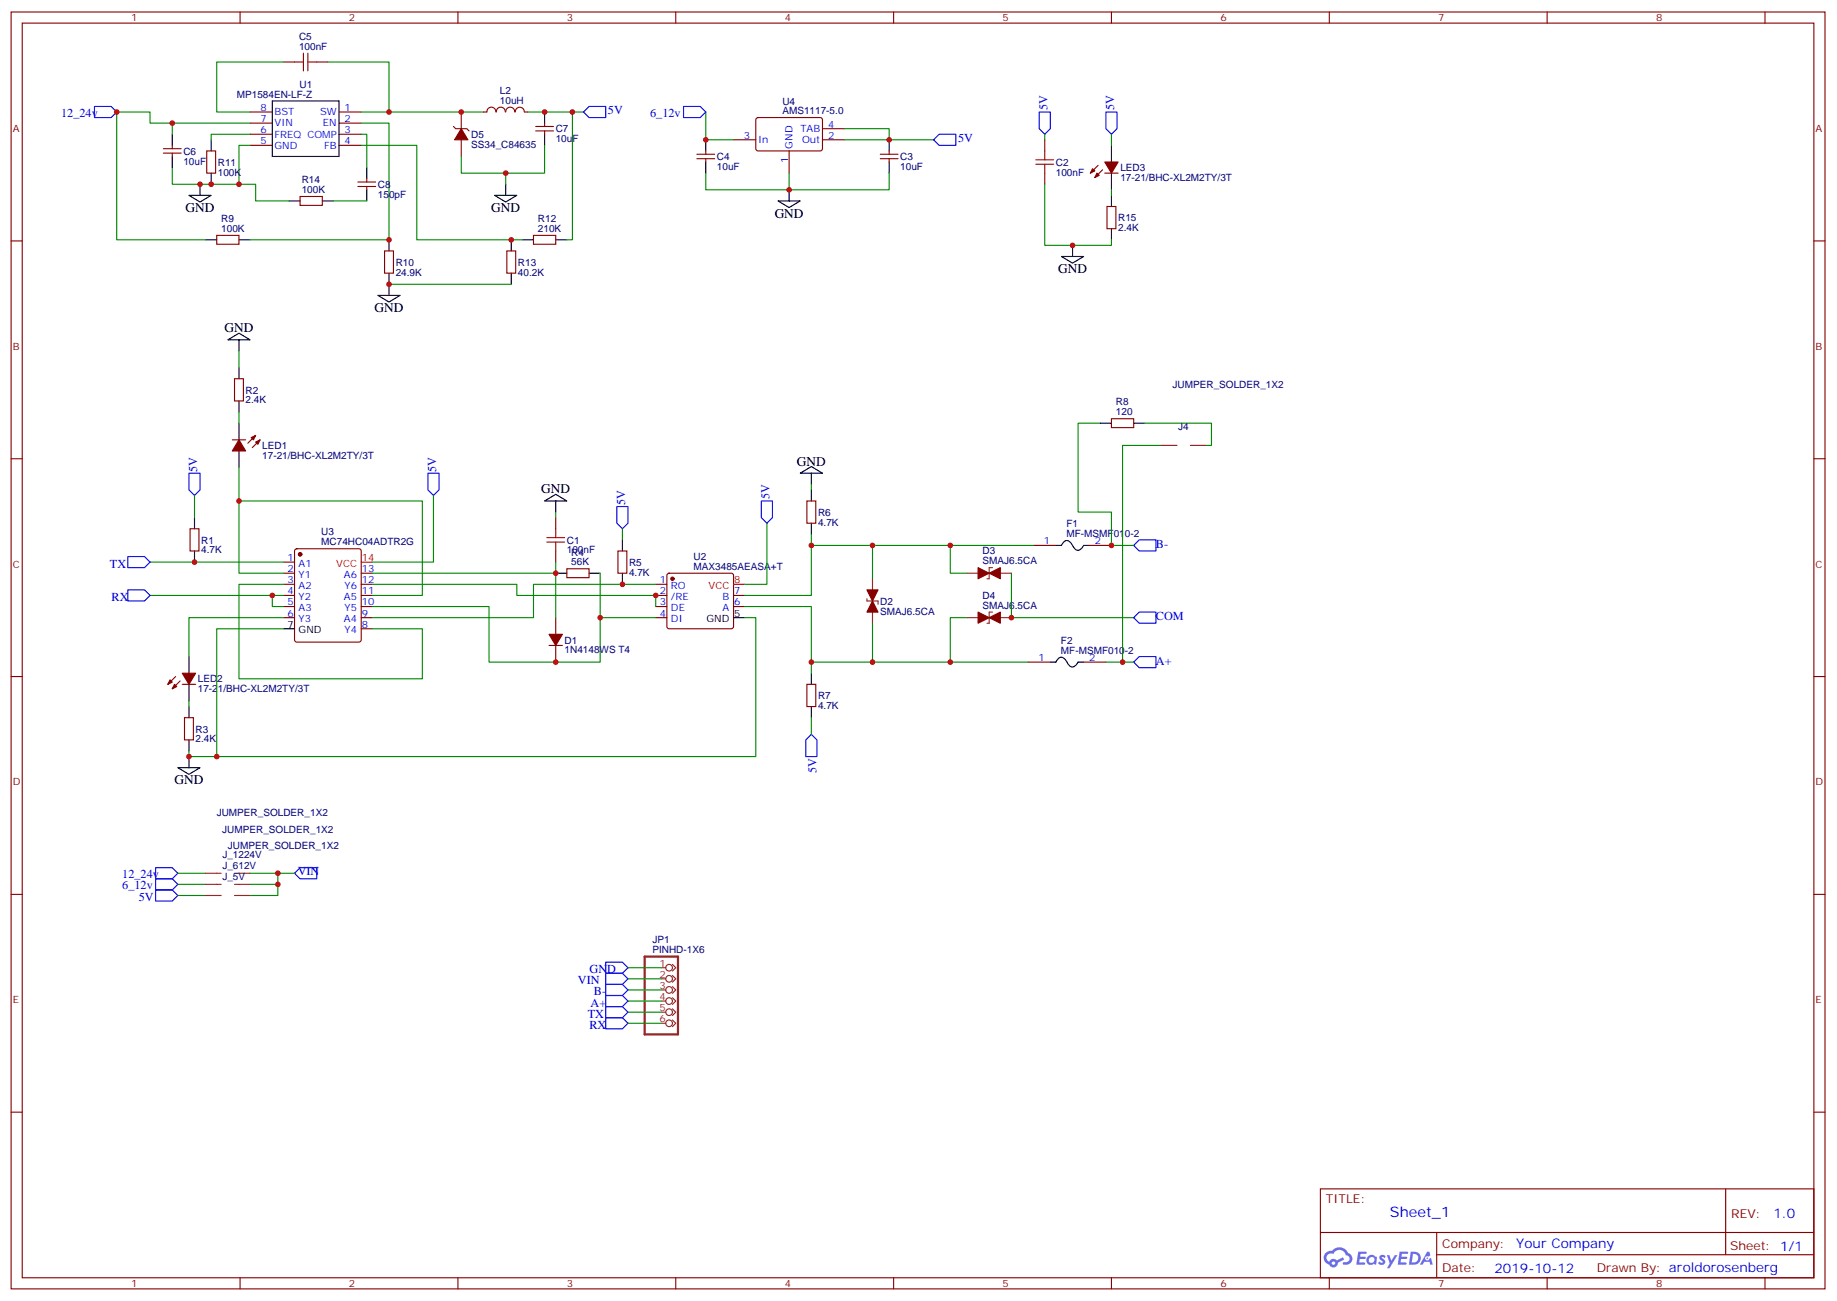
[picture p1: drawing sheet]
<svg xmlns="http://www.w3.org/2000/svg" width="583mm" height="413mm" viewBox="0 0 583 413" stroke-linecap="round" stroke-linejoin="round" font-family="sans-serif">
<g fill="none" stroke="#870000" stroke-width=".35">
<path d="M3.5 3.8h575.8v405.4h-575.8zM7.1 7.3h568.6v398.3h-568.6zM76.2 3.8v3.5M145.3 3.8v3.5M214.5 3.8v3.5M283.6 3.8v3.5M352.8 3.8v3.5M421.9 3.8v3.5M491.1 3.8v3.5M560.2 3.8v3.5M3.5 76.5h3.6M575.7 76.5h3.6"/>
<path d="M3.5 145.6h3.6M575.7 145.6h3.6M3.5 214.8h3.6M575.7 214.8h3.6M3.5 283.9h3.6M575.7 283.9h3.6M3.5 353.1h3.6M575.7 353.1h3.6M419.1 377.4h156.6v28.2h-156.6zM547.7 377.4v20.9M419.1 391.2h156.5M456 398.3h119.6"/>
<path d="M456 391.2v14.2M76.2 405.6v3.6M145.3 405.6v3.6M214.5 405.6v3.6M283.6 405.6v3.6M352.8 405.6v3.6M421.9 405.6v3.6M491.1 405.6v3.6M560.2 405.6v3.6"/>
</g>
<g fill="#5487ff">
<path d="M438.1 398.6a1.22 1.22 0 0 1 1.7 .2l-.4 .6a.47 .47 0 0 0-.3-.4 .47 .47 0 0 0-.5 .2l.1 .2a1.14 1.14 0 0 1 .8 1.8 1.14 1.14 0 0 1-1.9 0l-.2-.2 .5-.6 .7 .5a.29 .29 0 0 0 .3-.3 .29 .29 0 0 0-.2-.3 1.04 1.04 0 0 1-.6-1.7z"/>
<path d="M431.1 397.3h2.3l.4 .2-.2 .5-1.8 .1-.1 .8h1.5l.3 .4-.3 .4h-1.6l-.2 1.1h1.7l.2 .3-.2 .3-2.6 .1z"/>
<path d="M444.2 397.3l2.7 .2-.1 .5-1.8 .1-.2 .8h1.6l.3 .4-.4 .4h-1.6l-.1 1.1h1.7l.2 .3-.2 .3-2.7 .1z"/>
<path d="M453 397.3h.7l.3 1.3-.6 .3a.69 .69 0 0 0-1 .3 .69 .69 0 0 0 .4 .9 .69 .69 0 0 0 .9-.6l.5-.2 .6 2.2h-.8l-.3-.9h-1.7l-.5 .9h-.8z"/>
<path d="M440.2 398.4h.8l.6 1.8 1.1-1.8h.9l-2.6 4.2h-.8l.9-1.5z"/>
<path d="M447.8 397.3l-.6 4.2h1.3a2.11 2.11 0 0 0 2.5-2.1 2.11 2.11 0 0 0-2.5-2.1zM448.5 398.1a1.43 1.43 0 0 1 1.6 1.6 1.43 1.43 0 0 1-2 1.1z"/>
<path d="M434.1 399a1.54 1.54 0 0 0-.1 2.1 1.54 1.54 0 0 0 2.1 .1l.7 .3 .3-2.3-.6-.3a1.49 1.49 0 0 0-2.4 .1zM434.3 400a.95 .95 0 0 1 1.9 0 .95 .95 0 0 1-1.9 0z"/>
<path d="M420.8 397.7a2.18 2.18 0 0 0 1.1 3.7 1.44 1.44 0 0 0 1.6 .9 1.44 1.44 0 0 0 1.2-1.4l2-1-.5-.8-1.9 1a1.47 1.47 0 0 0-2.4 .4 1.39 1.39 0 0 1-.7-1.9 1.39 1.39 0 0 1 2-.5 2.12 2.12 0 0 1 2.2-1.3 2.12 2.12 0 0 1 1.9 1.7 1.14 1.14 0 0 1 1 1.4 1.14 1.14 0 0 1-1.6 .7 .43 .43 0 0 0-.5 .4 .43 .43 0 0 0 .4 .5 1.98 1.98 0 0 0 2.5-1.2 1.98 1.98 0 0 0-1.2-2.6 3.1 3.1 0 0 0-5.3-.6l-.9 .1zM422.7 401a.55 .55 0 0 1 1.1 0 .55 .55 0 0 1-1.1 0z"/>
<circle cx="453" cy="399.4" r=".26"/>
</g>
<g fill="none" stroke="#870000" stroke-width=".35">
<path d="M90 19.7h3.5M100.5 19.7h3.6M79.4 35.6h7M79.4 39.1h7M107.6 35.6h7.1M107.6 39.1h7.1M146.4 35.6v5.3M153.5 35.6h1M154.6 35.5a1.41 1.41 0 0 1 1.4-1.5 1.41 1.41 0 0 1 1.4 1.5M157.6 35.5a1.41 1.41 0 0 1 1.4-1.5 1.41 1.41 0 0 1 1.4 1.5M160.5 35.5a1.41 1.41 0 0 1 1.4-1.5 1.41 1.41 0 0 1 1.4 1.5M163.6 35.5a1.41 1.41 0 0 1 1.4-1.5 1.41 1.41 0 0 1 1.4 1.5"/>
<path d="M166.5 35.6h1.1M172.9 39.1v1M240.1 37.5l.5-.2 20 .1 .5 .6-.1 9.5-.7 .4-20-.1-.4-.6v-9.2zM51.9 48.6h5.6M51.9 47.2h5.6M54.7 46.1v1.1M54.7 48.6v1.1M65.6 47.9h2.8v7.1h-2.8zM79.4 42.6h7M79.4 46.1h7M107.6 42.6h7.1M107.6 46.1h7.1"/>
<path d="M113.6 59.2h5.6M113.6 57.8h5.6M116.4 56.7v1.1M116.4 59.2v1.1M143.9 40.1l.7 .8h3.6l.7 .7M146.4 44.4v5.3M170 41.6h5.7M170 40.1h5.7M172.9 41.6v1M221.2 50.4h5.6M221.2 49h5.6M224 47.9v1.1"/>
<path d="M224 50.4v1M232.8 44.4h7.1M250.5 47.9v7.1M261.1 44.4h7M261.1 40.9h7M279.4 50.4h5.6M279.4 49h5.6M282.2 47.9v1.1M282.2 50.4v1M331.6 44.4v3.5M331.6 55v3.5M348.5 52.5l-2.4 2.5"/>
<path d="M350 53.9l-2.5 2.5M350.7 55h4.2M68.8 74.7h7v2.8h-7zM95.2 62.4h7.1v2.8h-7.1zM122.1 79.7h2.8v7h-2.8zM160.9 79.7h2.8v7h-2.8zM169.3 74.7h7.1v2.8h-7.1zM351.4 65.5h2.8v7.1h-2.8zM73.7 139.6h4.3M74.4 120.2h2.9v7.1h-2.9zM81.1 138.2l-2.4 2.5M82.5 139.6l-2.4 2.5"/>
<path d="M352.8 132.9h7v2.8h-7zM256.1 159h2.8v7.1h-2.8zM60.3 167.9h2.8v7h-2.8zM90 178.4h3.5M93.7 174.4l.5-.2h19.7l.5 .2 .3 .5v28.2l-.3 .5-.5 .2h-19.7l-.5-.2-.2-.5v-28.2zM176.4 164.3v3.6M176.4 174.9v3.5M196.1 174.9h2.9v7.1h-2.9zM328.1 173.1h7M345.7 173.1h7.1M90 185.5h3.5M90 189h3.5"/>
<path d="M90 192.5h3.5M90 196.1h3.5M90 182h3.5M114.7 185.5h3.5M114.7 189h3.5M114.7 192.5h3.5M114.7 196.1h3.5M114.7 182h3.5M114.7 199.6h3.5M176.4 196.1v5.3M179.9 180.6h7.1v2.8h-7.1zM208.1 185.5h3.6"/>
<path d="M208.1 189h3.6M208.1 192.5h3.6M208.1 196.1h3.6M211.9 182.2l.5-.2h19.7l.5 .2 .2 .5v16.2l-.2 .5-.5 .2h-19.7l-.5-.2-.2-.5v-16.2zM232.8 189h3.6M232.8 192.5h3.6M55.7 214.8l-2.4 2.4M57.1 216.2l-2.4 2.5M57.9 217.2h4.2M174.3 204.9h4.2M176.4 204.9v5.3M256.1 217.2h2.8v7.1h-2.8z"/>
<path d="M326.3 210.2h7.1M344 210.2h7M58.6 227.8h2.8v7.1h-2.8z"/>
</g>
<g fill="none" stroke="#000" stroke-width=".35">
<path d="M86.4 32h21.2v17.7h-21.2zM172.9 35.6v3.5M54.7 42.6v3.5M54.7 49.7v3.5M63.5 58.5v3.5M67 44.4v3.5M67 55v3.5M116.4 53.2v3.5M160.5 58.5v3.5M172.9 42.6v3.5M224 44.4v3.5M224 51.4v3.6"/>
<path d="M282.2 44.4v3.5M282.2 51.4v3.6M352.8 46.1v5.3M352.8 55v5.3M60 62h7l-3.5 2.1zM65.3 76.1h3.5M75.8 76.1h3.6M91.7 63.8h3.5M102.3 63.8h3.5M116.4 60.3v3.5M123.5 76.1v3.6M157 62h7l-3.5 2.1z"/>
<path d="M162.3 76.1v3.6M165.8 76.1h3.5M176.4 76.1h3.5M246.9 63.8h7.1l-3.5 2.1zM250.5 60.3v3.5M340.4 77.9v3.5M352.8 62v3.5M352.8 72.6v3.5M119.9 93.8h7.1l-3.5 2.1zM123.5 86.7v7.1M162.3 86.7v3.5M336.9 81.4h7.1l-3.6 2.1z"/>
<path d="M72.3 107.9l3.5-2.1 3.6 2.1zM75.8 107.9v3.5M75.8 116.7v3.5M75.8 127.3v3.5M75.8 134.3v5.3M349.2 134.3h3.6M359.8 134.3h3.6M75.8 143.2v5.2M172.9 159l3.5-2.1 3.5 2.1zM176.4 159v3.6M254 150.2l3.5-2.1 3.6 2.1zM257.5 150.2v3.5"/>
<path d="M257.5 155.5v3.5M61.7 164.3v3.6M61.7 174.9v3.5M197.6 171.4v3.5M257.5 166.1v3.5M335.1 173.1h1.8l.6-.9a1.66 1.66 0 0 1 1.7-.5 1.66 1.66 0 0 1 1.2 1.3 2.13 2.13 0 0 0 2.2 1.6l1.4-1.5h1.7M90 199.6h3.5M176.4 182h3.5M187 182h3.5M197.6 182v3.5M232.8 196.1h3.6M60 208.4v5.3"/>
<path d="M60 217.2v5.3M257.5 213.7v3.5M333.4 210.2h1.7l.6-.9a1.66 1.66 0 0 1 1.7-.5 1.66 1.66 0 0 1 1.2 1.3 2.13 2.13 0 0 0 2.3 1.5l1.3-1.4h1.8M60 224.3v3.5M60 234.9v3.5M257.5 224.3v3.5M56.4 243.7h7.1l-3.5 2.1zM60 240.2v3.5"/>
</g>
<g fill="#870000" stroke="#870000" stroke-width=".35">
<path d="M75.8 139.6l2.2 3.6h-4.3z"/>
<path d="M79.7 138.9l1.4-.7-.7 1.4z"/>
<path d="M81.1 140.3l1.4-.7-.7 1.4z"/>
<path d="M57.9 213.7h4.2l-2.1 3.5z"/>
<path d="M55.4 217.2l.7 .7-1.4 .8z"/>
<path d="M54 215.8l.7 .7-1.4 .7z"/>
<path d="M174.3 201.4h4.2l-2.1 3.5z"/>
<path d="M275.2 187.3h3.5l-1.8 3.5z"/>
<path d="M276.9 190.8l1.8 3.5h-3.5z"/>
<path d="M310.4 180.2l3.6 1.8-3.6 1.7z"/>
<path d="M314 182l3.5-1.8v3.5z"/>
<path d="M310.4 194.3l3.6 1.8-3.6 1.7z"/>
<path d="M314 196.1l3.5-1.8v3.5z"/>
<path d="M146.4 40.9l2.1 3.5h-4.2z"/>
<path d="M350.7 51.4h4.2l-2.1 3.6z"/>
<path d="M348.2 55l.7 .7-1.4 .7z"/>
<path d="M346.8 53.6l.7 .7-1.4 .7z"/>
<circle cx="213.4" cy="183.7" r=".53"/>
<circle cx="95.2" cy="176" r=".53"/>
</g>
<path d="M114.7 178.4h3.5M232.8 185.5h3.6" fill="none" stroke="#f00" stroke-width=".35"/>
<g fill="none" stroke="#008700" stroke-width=".35">
<path d="M90 19.7h-21.2v15.9h10.6M104.1 19.7h19.4v15.9h-8.8M54.7 39.1v3.5M79.4 39.1h-31.8v-3.5h-10.6v40.5h28.3M114.7 39.1h8.8v37h-44.1M123.5 35.6h30M167.6 35.6h17.6M181.7 35.6v40.5h-1.8M224 35.6v8.8h8.8M75.8 58.5h5.3v5.3h10.6M79.4 46.1h-3.6v12.4h-21.1v-5.3M79.4 42.6h-12.4v1.8"/>
<path d="M114.7 46.1h17.6v30h33.5M114.7 42.6h1.7v10.6M160.5 55v3.5M172.9 46.1v8.9h-26.5v-5.3M224 55v5.3h26.5v-5.3M268.1 40.9h14.1v3.5M268.1 44.4h28.2M282.2 55v5.3h-31.7M331.6 58.5v19.4h21.2v-1.8M331.6 42.6v1.8M352.8 42.6v3.5M105.8 63.8h10.6"/>
<path d="M352.8 60.3v1.7M123.5 90.2h38.8M75.8 111.4v5.3M75.8 130.8v3.5M349.2 134.3h-7v28.3h10.6v10.5h7M363.4 134.3h21.1v7.1h-1.7M61.7 157.3v7M75.8 148.4v10.6M137.6 157.3v21.1h-19.4M257.5 153.7v1.8M368.7 141.4h-12.4v68.8M47.6 178.4h42.4"/>
<path d="M176.4 162.6v1.7M176.4 178.4v3.6M197.6 167.9v3.5M243.4 166.1v19.4h-7M257.5 169.6v3.5M276.9 173.1v10.6M301.6 173.1h26.5M47.6 189h38.8M90 182h-14.2v-23h58.3v30h-15.9M90 185.5h-14.2v30h58.3v-15.9h-15.9M90 189h-3.6v3.5h3.6M90 196.1h-30v12.3"/>
<path d="M90 199.6h-21.2v40.6h-8.8v-1.8M118.2 192.5h37v17.7h35.3v-14.1h17.6M118.2 182h58.2v14.1M118.2 185.5h45.8v3.5h44.1v3.5M190.5 182v14.1M208.1 185.5h-38.8v10.6h-51.1M236.4 196.1h3.5v44.1h-171.1M236.4 192.5h21.1v17.7h44.1v-14.1h5.3M276.9 197.8v12.4M306.9 182h-5.3v-8.9h-44.1v15.9h-21.1M321 182v14.1h38.8M257.5 210.2v3.5"/>
<path d="M301.6 210.2h24.7M351 210.2h8.8M60 222.5v1.8M257.5 227.8v5.3M56.4 277.2h8.9M79.4 277.2h8.8v3.5h-8.8M88.2 277.2h5.3M56.4 280.7h8.9M56.4 284.3h8.9M88.2 280.7v3.6h-8.8M199.3 317.8h10.6M199.3 314.3h10.6"/>
<path d="M199.3 310.7h10.6M199.3 307.2h10.6M199.3 324.8h10.6M199.3 321.3h10.6"/>
</g>
<g fill="none" stroke="#00f" stroke-width=".35">
<path d="M30 33.8h5.3l1.7 1.8-1.7 1.7h-5.3zM185.2 35.6l1.8-1.8h5.3v3.5h-5.3zM217 33.8h5.2l1.8 1.8-1.8 1.7h-5.2zM329.8 35.6h3.6v5.3l-1.8 1.7-1.8-1.7zM351 35.6h3.5v5.3l-1.7 1.7-1.8-1.7zM298.1 42.6h5.3v3.5h-5.3l-1.8-1.7zM60 150.2h3.5v5.3l-1.8 1.8-1.7-1.8zM135.8 150.2h3.5v5.3l-1.7 1.8-1.8-1.8zM241.7 159h3.5v5.3l-1.8 1.8-1.7-1.8zM40.6 176.7h5.3l1.7 1.7-1.7 1.8h-5.3zM195.8 160.8h3.5v5.3l-1.7 1.8-1.8-1.8zM359.8 173.1l1.8-1.7h5.3v3.5h-5.3z"/>
<path d="M40.6 187.3h5.3l1.7 1.7-1.7 1.8h-5.3zM359.8 196.1l1.8-1.8h5.3v3.5h-5.3zM359.8 210.2l1.8-1.8h5.3v3.5h-5.3zM255.8 234.9l1.7-1.8 1.8 1.8v5.3h-3.5zM49.4 275.4h5.3l1.7 1.8-1.7 1.8h-5.3zM49.4 279h5.3l1.7 1.7-1.7 1.8h-5.3zM93.5 277.2l1.7-1.8h5.3v3.6h-5.3zM49.4 282.5h5.3l1.7 1.8-1.7 1.7h-5.3zM192.3 309h5.3l1.7 1.7-1.7 1.8h-5.3zM192.3 305.4h5.3l1.7 1.8-1.7 1.8h-5.3zM192.3 312.5h5.3l1.7 1.8-1.7 1.7h-5.3zM192.3 316h5.3l1.7 1.8-1.7 1.7h-5.3z"/>
<path d="M192.3 319.5h5.3l1.7 1.8-1.7 1.8h-5.3zM192.3 323.1h5.3l1.7 1.7-1.7 1.8h-5.3z"/>
</g>
<path d="M93.5 19.7h2.8M96.3 16.9v5.6M97.7 16.9v5.6M97.7 19.7h2.8M328.8 52.1h5.6M328.8 50.7h5.6M331.6 47.9v2.8M331.6 52.1v2.9M173.6 172.1h5.6M173.6 170.7h5.6M176.4 167.9v2.8M176.4 172.1v2.8" fill="none" stroke="#a10000" stroke-width=".35"/>
<g fill="none" stroke="#8c2424" stroke-width=".35">
<path d="M368.7 141.4h4.9M377.8 141.4h5M275.2 190.1v.7h3.5v1M276.9 183.7v14.1M306.9 182h14.1M306.9 196.1h14.1M315 180.2h-1v3.5h-.7M315 194.3h-1v3.5h-.7M65.3 277.2h4.9M74.4 277.2h5M65.3 280.7h4.9M65.3 284.3h4.9"/>
<path d="M74.4 280.7h5M74.4 284.3h5M209.9 307.2h1.4M209.9 310.7h1.4M209.9 314.3h1.4M209.9 317.8h1.4M213.4 306.1l1.1 1.1-1.1 1.1M213.4 309.7l1.1 1-1.1 1.1M213.4 313.2l1.1 1.1-1.1 1M213.4 316.7l1.1 1.1-1.1 1M209.9 321.3h1.4M209.9 324.8h1.4"/>
<path d="M213.4 320.3l1.1 1-1.1 1.1M213.4 323.8l1.1 1-1.1 1.1"/>
<circle cx="212.4" cy="310.7" r="1.06"/>
<circle cx="212.4" cy="317.8" r="1.06"/>
<circle cx="212.4" cy="307.2" r="1.06"/>
<circle cx="212.4" cy="314.3" r="1.06"/>
<circle cx="212.4" cy="321.3" r="1.06"/>
<circle cx="212.4" cy="324.8" r="1.06"/>
</g>
<path d="M204.6 303.7h10.6v24.7h-10.6z" fill="none" stroke="#8c2424" stroke-width=".71"/>
<g fill="#c00">
<circle cx="88.2" cy="277.2" r=".88"/>
<circle cx="88.2" cy="280.7" r=".88"/>
<circle cx="75.8" cy="58.5" r=".88"/>
<circle cx="162.3" cy="76.1" r=".88"/>
<circle cx="63.5" cy="58.5" r=".88"/>
<circle cx="67" cy="58.5" r=".88"/>
<circle cx="160.5" cy="55" r=".88"/>
<circle cx="54.7" cy="39.1" r=".88"/>
<circle cx="250.5" cy="60.3" r=".88"/>
<circle cx="352.8" cy="173.1" r=".88"/>
<circle cx="301.6" cy="210.2" r=".88"/>
<circle cx="321" cy="196.1" r=".88"/>
<circle cx="276.9" cy="210.2" r=".88"/>
<circle cx="68.8" cy="240.2" r=".88"/>
<circle cx="176.4" cy="182" r=".88"/>
<circle cx="176.4" cy="210.2" r=".88"/>
<circle cx="60" cy="240.2" r=".88"/>
<circle cx="86.4" cy="189" r=".88"/>
<circle cx="61.7" cy="178.4" r=".88"/>
<circle cx="75.8" cy="159" r=".88"/>
<circle cx="190.5" cy="196.1" r=".88"/>
<circle cx="208.1" cy="189" r=".88"/>
<circle cx="197.6" cy="185.5" r=".88"/>
<circle cx="257.5" cy="173.1" r=".88"/>
<circle cx="257.5" cy="210.2" r=".88"/>
<circle cx="276.9" cy="173.1" r=".88"/>
<circle cx="301.6" cy="173.1" r=".88"/>
<circle cx="356.3" cy="210.2" r=".88"/>
<circle cx="282.2" cy="44.4" r=".88"/>
<circle cx="224" cy="44.4" r=".88"/>
<circle cx="123.5" cy="76.1" r=".88"/>
<circle cx="123.5" cy="35.6" r=".88"/>
<circle cx="146.4" cy="35.6" r=".88"/>
<circle cx="172.9" cy="35.6" r=".88"/>
<circle cx="123.5" cy="90.2" r=".88"/>
<circle cx="181.7" cy="35.6" r=".88"/>
<circle cx="340.4" cy="77.9" r=".88"/>
<circle cx="37" cy="35.6" r=".88"/>
</g>
<text font-size="4.6" fill="#00f" x="441.2" y="386.4">Sheet_1</text>
<g font-size="4.2">
<text x="58.9" y="67.3">GND</text>
<text x="155.9" y="67.3">GND</text>
<text x="245.9" y="69.1">GND</text>
<text x="335.8" y="86.7">GND</text>
<text x="118.9" y="99.1">GND</text>
<text x="71.3" y="105.5">GND</text>
<text x="252.9" y="147.8">GND</text>
<text x="171.8" y="156.6">GND</text>
<text x="55.4" y="249">GND</text>
</g>
<g font-size="4.2" fill="#00f">
<text x="562.9" y="386.7">1.0</text>
<text x="481.3" y="396.2">Your Company</text>
<text x="474.4" y="404">2019-10-12</text>
</g>
<g font-size="3.9" fill="#00f">
<text x="332.5" y="35.1" transform="rotate(-90 332.5 35.1)">5V</text>
<text x="353.6" y="35.1" transform="rotate(-90 353.6 35.1)">5V</text>
<text x="19.4" y="37.1">12_24v</text>
<text x="193" y="36.3">5V</text>
<text x="206.4" y="37.1">6_12v</text>
<text x="304.1" y="45.1">5V</text>
<text x="62.6" y="149.7" transform="rotate(-90 62.6 149.7)">5V</text>
<text x="138.4" y="149.7" transform="rotate(-90 138.4 149.7)">5V</text>
<text x="198.4" y="160.3" transform="rotate(-90 198.4 160.3)">5V</text>
<text x="244.3" y="158.5" transform="rotate(-90 244.3 158.5)">5V</text>
<text x="366.9" y="174">B-</text>
<text x="34.9" y="180.2">TX</text>
<text x="35.4" y="190.7">RX</text>
<text x="366.9" y="196.9">COM</text>
<text x="366.9" y="211">A+</text>
<text x="259.1" y="245.4" transform="rotate(-90 259.1 245.4)">5V</text>
<text x="38.8" y="278.7">12_24v</text>
<text x="94.5" y="277.9">VIN</text>
<text x="38.8" y="282.3">6_12v</text>
<text x="44.1" y="286.1">5V</text>
<text x="187.1" y="309">GND</text>
<text x="183.4" y="312.3">VIN</text>
<text x="188.5" y="316">B-</text>
<text x="186.6" y="323.1">TX</text>
<text x="187.4" y="319.6">A+</text>
<text x="187.1" y="326.5">RX</text>
</g>
<g font-size="3.9" fill="#800">
<text x="420.9" y="382">TITLE:</text>
<text x="549.5" y="386.7">REV:</text>
<text x="457.8" y="396.2">Company:</text>
<text x="549.1" y="396.8">Sheet: 1/1</text>
<text x="457.8" y="403.9">Date:</text>
<text x="506.8" y="403.9">Drawn By: aroldorosenberg</text>
</g>
<g font-size="3.2" fill="#800">
<text x="41.6" y="6.8">1</text>
<text x="110.8" y="6.8">2</text>
<text x="179.9" y="6.8">3</text>
<text x="249.1" y="6.8">4</text>
<text x="318.2" y="6.8">5</text>
<text x="387.3" y="6.8">6</text>
<text x="456.5" y="6.8">7</text>
<text x="525.6" y="6.8">8</text>
<text x="4.1" y="41.9">A</text>
<text x="576.3" y="41.9">A</text>
<text x="4.1" y="111.1">B</text>
<text x="576.3" y="111.1">B</text>
<text x="4.1" y="180.2">C</text>
<text x="576.3" y="180.2">C</text>
<text x="4.1" y="249.3">D</text>
<text x="576.3" y="249.3">D</text>
<text x="4.1" y="318.5">E</text>
<text x="576.3" y="318.5">E</text>
<text x="41.6" y="408.6">1</text>
<text x="110.8" y="408.6">2</text>
<text x="179.9" y="408.6">3</text>
<text x="249.1" y="408.6">4</text>
<text x="318.2" y="408.6">5</text>
<text x="387.3" y="408.6">6</text>
<text x="456.5" y="408.6">7</text>
<text x="525.6" y="408.6">8</text>
</g>
<g font-size="3.2" fill="#000080">
<text x="94.9" y="15.8">100nF</text>
<text x="94.9" y="12.6">C5</text>
<text x="95.1" y="28">U1</text>
<text x="158.7" y="29.7">L2</text>
<text x="75.2" y="31">MP1584EN-LF-Z</text>
<text x="158.7" y="33">10uH</text>
<text x="248.3" y="33.3">U4</text>
<text x="176.4" y="42">C7</text>
<text x="248.3" y="36.3">AMS1117-5.0</text>
<text x="149.6" y="47">SS34_C84635</text>
<text x="149.6" y="43.8">D5</text>
<text x="176.4" y="45.2">10uF</text>
<text x="58.2" y="52.2">10uF</text>
<text x="58.2" y="49.1">C6</text>
<text x="69.1" y="52.6">R11</text>
<text x="227.5" y="54">10uF</text>
<text x="227.5" y="50.8">C4</text>
<text x="285.8" y="54">10uF</text>
<text x="285.8" y="50.8">C3</text>
<text x="335.1" y="52.6">C2</text>
<text x="69.1" y="55.8">100K</text>
<text x="95.8" y="58.2">R14</text>
<text x="119.9" y="59.6">C8</text>
<text x="335.1" y="55.7">100nF</text>
<text x="355.6" y="57.5">17-21/BHC-XL2M2TY/3T</text>
<text x="355.6" y="54.3">LED3</text>
<text x="95.8" y="61.3">100K</text>
<text x="119.9" y="62.8">150pF</text>
<text x="70.2" y="70.5">R9</text>
<text x="170.8" y="70.5">R12</text>
<text x="354.9" y="70.3">R15</text>
<text x="70.2" y="73.7">100K</text>
<text x="170.8" y="73.7">210K</text>
<text x="354.9" y="73.4">2.4K</text>
<text x="125.6" y="87.5">24.9K</text>
<text x="125.6" y="84.3">R10</text>
<text x="164.4" y="87.5">40.2K</text>
<text x="164.4" y="84.3">R13</text>
<text x="78" y="124.9">R2</text>
<text x="372.2" y="123.2">JUMPER_SOLDER_1X2</text>
<text x="78" y="128.1">2.4K</text>
<text x="354.2" y="131.9">120</text>
<text x="354.2" y="128.7">R8</text>
<text x="374" y="136.5">J4</text>
<text x="83.3" y="142.6">LED1</text>
<text x="83.3" y="145.7">17-21/BHC-XL2M2TY/3T</text>
<text x="259.6" y="166.9">4.7K</text>
<text x="259.6" y="163.7">R6</text>
<text x="338.5" y="167.3">F1</text>
<text x="63.9" y="172.6">R1</text>
<text x="102" y="173.1">MC74HC04ADTR2G</text>
<text x="102" y="169.9">U3</text>
<text x="179.9" y="172.6">C1</text>
<text x="338.5" y="170.5">MF-MSMF010-2</text>
<text x="63.9" y="175.7">4.7K</text>
<text x="179.9" y="175.7">100nF</text>
<text x="181.3" y="179.5">56K</text>
<text x="181.3" y="176.4">R4</text>
<text x="199.7" y="179.6">R5</text>
<text x="220.1" y="177.7">U2</text>
<text x="311.9" y="179.1">SMAJ6.5CA</text>
<text x="311.9" y="176">D3</text>
<text x="199.7" y="182.7">4.7K</text>
<text x="220.1" y="180.9">MAX3485AEASA+T</text>
<text x="279.4" y="191.9">D2</text>
<text x="311.9" y="190.1">D4</text>
<text x="279.4" y="195.1">SMAJ6.5CA</text>
<text x="311.9" y="193.3">SMAJ6.5CA</text>
<text x="179.2" y="207.4">1N4148WS T4</text>
<text x="179.2" y="204.3">D1</text>
<text x="336.7" y="207.6">MF-MSMF010-2</text>
<text x="336.7" y="204.4">F2</text>
<text x="62.8" y="219.8">17-21/BHC-XL2M2TY/3T</text>
<text x="62.8" y="216.6">LED2</text>
<text x="259.6" y="221.9">R7</text>
<text x="259.6" y="225.1">4.7K</text>
<text x="62.1" y="232.5">R3</text>
<text x="62.1" y="235.7">2.4K</text>
<text x="68.8" y="259.1">JUMPER_SOLDER_1X2</text>
<text x="70.6" y="264.3">JUMPER_SOLDER_1X2</text>
<text x="72.3" y="269.6">JUMPER_SOLDER_1X2</text>
<text x="70.6" y="272.3">J_1224V</text>
<text x="70.6" y="275.8">J_612V</text>
<text x="70.6" y="279.3">J_5V</text>
<text x="207.1" y="299.4">JP1</text>
<text x="207.1" y="302.6">PINHD-1X6</text>
</g>
<g font-size="3.2" fill="#00f">
<text x="82.6" y="35.2">8</text>
<text x="109.4" y="35.2">1</text>
<text x="82.6" y="38.7">7</text>
<text x="87.1" y="40.1">VIN</text>
<text x="87.1" y="36.6">BST</text>
<text x="101.6" y="36.6">SW</text>
<text x="102.5" y="40.1">EN</text>
<text x="109.4" y="38.7">2</text>
<text x="254" y="41.9">TAB</text>
<text x="262.8" y="40.5">4</text>
<text x="82.6" y="45.8">5</text>
<text x="82.6" y="42.3">6</text>
<text x="87.1" y="47.2">GND</text>
<text x="87.1" y="43.7">FREQ COMP</text>
<text x="102.9" y="47.2">FB</text>
<text x="109.4" y="42.3">3</text>
<text x="109.4" y="45.8">4</text>
<text x="236.1" y="44">3</text>
<text x="240.6" y="45.4">In</text>
<text x="251.5" y="47.2" transform="rotate(-90 251.5 47.2)">GND</text>
<text x="254.6" y="45.4">Out</text>
<text x="262.8" y="44">2</text>
<text x="250.1" y="51.7" transform="rotate(-90 250.1 51.7)">1</text>
<text x="331.4" y="172.8">1</text>
<text x="347.5" y="172.8">2</text>
<text x="91.3" y="178.1">1</text>
<text x="94.8" y="179.8">A1</text>
<text x="91.3" y="181.6">2</text>
<text x="91.3" y="185.1">3</text>
<text x="94.8" y="183.4">Y1</text>
<text x="109.2" y="183.4">A6</text>
<text x="114.8" y="185.1">12</text>
<text x="114.8" y="181.6">13</text>
<text x="209.5" y="185.1">1</text>
<text x="91.3" y="188.7">4</text>
<text x="94.8" y="186.9">A2</text>
<text x="94.8" y="190.4">Y2</text>
<text x="109.2" y="190.4">A5</text>
<text x="109.4" y="186.9">Y6</text>
<text x="114.8" y="188.7">11</text>
<text x="209.5" y="188.7">2</text>
<text x="213" y="186.9">RO</text>
<text x="213" y="190.4">/RE</text>
<text x="229.4" y="190.4">B</text>
<text x="233" y="188.7">7</text>
<text x="91.3" y="192.2">5</text>
<text x="91.3" y="195.7">6</text>
<text x="94.8" y="194">A3</text>
<text x="94.8" y="197.5">Y3</text>
<text x="109.2" y="197.5">A4</text>
<text x="109.4" y="194">Y5</text>
<text x="114.8" y="195.7">9</text>
<text x="114.8" y="192.2">10</text>
<text x="209.5" y="192.2">3</text>
<text x="209.5" y="195.7">4</text>
<text x="213" y="194">DE</text>
<text x="213" y="197.5">DI</text>
<text x="229.4" y="194">A</text>
<text x="233" y="192.2">6</text>
<text x="109.4" y="201">Y4</text>
<text x="114.8" y="199.2">8</text>
<text x="329.6" y="209.8">1</text>
<text x="345.7" y="209.8">2</text>
</g>
<g font-size="3.2" fill="#f00">
<text x="106.7" y="179.8">VCC</text>
<text x="114.8" y="178.1">14</text>
<text x="233" y="185.1">8</text>
<text x="224.9" y="186.9">VCC</text>
</g>
<g font-size="3.2">
<text x="224.2" y="197.5">GND</text>
<text x="233" y="195.7">5</text>
<text x="91.3" y="199.2">7</text>
<text x="94.8" y="201">GND</text>
</g>
<g font-size="3.2" fill="#8d2323">
<text x="209.3" y="306.8">1</text>
<text x="209.3" y="310.4">2</text>
<text x="209.3" y="313.9">3</text>
<text x="209.3" y="317.4">4</text>
<text x="209.3" y="321">5</text>
<text x="209.3" y="324.5">6</text>
</g>
</svg>
